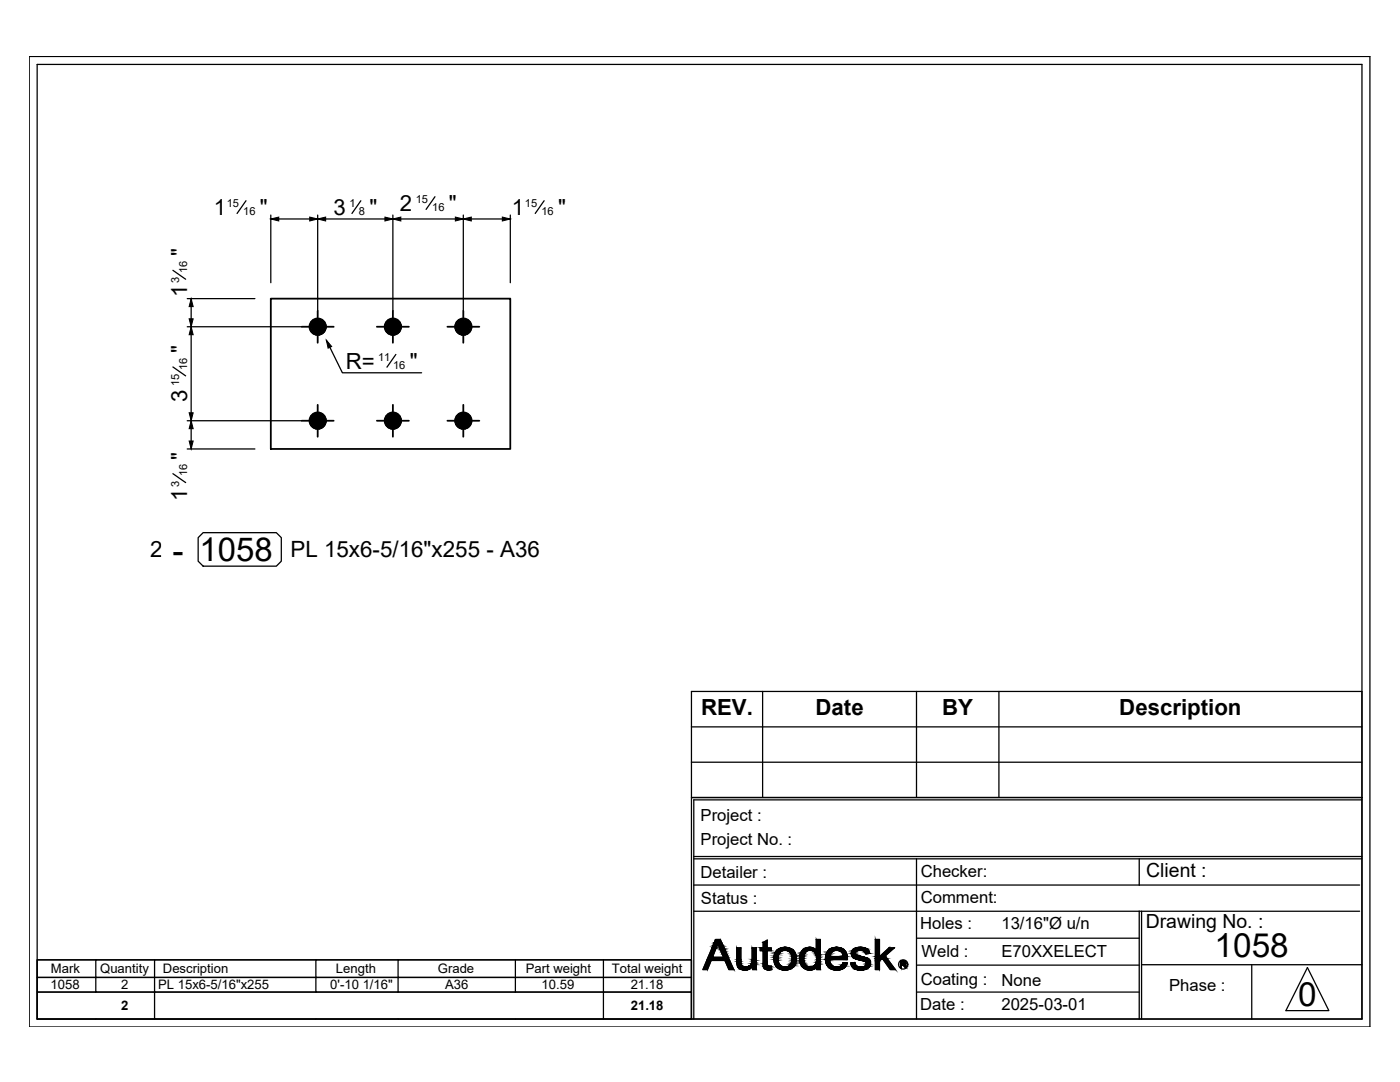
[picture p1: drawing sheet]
<svg xmlns="http://www.w3.org/2000/svg" width="279mm" height="216mm" viewBox="0 0 279 216" stroke-linecap="round" stroke-linejoin="round" font-family="sans-serif">
<g fill="none" stroke="#000" stroke-width=".36">
<path d="M54 59.6h47.8v30h-47.8zM60.2 65.2h6.4M63.4 62v6.4M75.2 65.2h6.4M78.4 62v6.4M89.3 65.2h6.4M92.5 62v6.4M60.2 84h6.4M63.4 80.8v6.4M75.2 84h6.4M78.4 80.8v6.4M89.3 84h6.4"/>
<path d="M92.5 80.8v6.4"/>
<circle cx="63.4" cy="65.2" r="1.64"/>
<circle cx="78.4" cy="65.2" r="1.64"/>
<circle cx="92.5" cy="65.2" r="1.64"/>
<circle cx="63.4" cy="83.9" r="1.64"/>
<circle cx="78.4" cy="83.9" r="1.64"/>
<circle cx="92.5" cy="83.9" r="1.64"/>
</g>
<g fill="#000" stroke="#000" stroke-width=".2">
<path d="M38.1 59.6l.5 1.6h-.9zM54 43.7l1.6-.4v.8zM63.4 43.7l1.6-.4v.8zM61.8 43.3l1.6 .4-1.6 .4zM78.4 43.7l1.6-.4v.8zM76.8 43.3l1.6 .4-1.6 .4zM92.5 43.7l1.6-.4v.8zM90.9 43.3l1.6 .4-1.6 .4zM100.3 43.3l1.5 .4-1.5 .4zM37.7 63.6h.9l-.5 1.6zM38.1 65.2l.5 1.6h-.9zM63.4 65.2h1.7l-.1 .4z"/>
<path d="M65.1 67.9l1.1 1.2-.7 .4zM78.4 65.2h1.6v.4zM92.5 65.2h1.6v.4zM37.7 88h.9l-.5 1.6zM37.7 82.4h.9l-.5 1.6zM38.1 84l.5 1.5h-.9zM63.4 84h1.7l-.1 .3zM78.4 84h1.6v.3zM92.5 84h1.6v.3zM143.7 187.5l.1 .1h-.2zM147.3 193h.2zM148.6 193.6h.1z"/>
<path d="M152.3 192.9h.2zM152.3 188.1l.8-.5v.5zM153.3 193.5h.3zM153.7 192.8h.2zM155.1 193h.7zM156.5 189h.2zM157.1 189.6h1.2zM160.2 193h.7zM160.6 189.3h1.9zM162.3 192.8h.1zM165.3 193h1.7zM165.6 190.9h3.5v.1z"/>
<path d="M166.9 193.6h.3zM166.9 189h.1zM168.3 192.1h.3zM167.9 189.6h.6zM171.2 191.5h2.3zM171.7 193.6h.3zM171.8 193h1.6zM172.7 190.2h.9zM172.5 189.6h.8zM179.9 192.3h.8zM180.4 192.3h.3zM180.1 192.5h.3z"/>
<path d="M180.3 191.9h.4z"/>
<path d="M61.8 65.6l.1 .3 1.5-.7zM61.9 65.9l1.5-.7-1.3 1zM62.1 66.2l.3 .3 1-1.3z"/>
<path d="M61.9 64.5l-.1 .3 1.6 .4zM61.8 64.8l1.6 .4h-1.6zM61.8 65.2v.4l1.6-.4z"/>
<path d="M63.4 65.2l-1 1.3 .3 .2zM63.4 65.2l-.4 1.6-.3-.1zM63.4 65.2l-.4 1.6 .4 .1z"/>
<path d="M62.4 63.9l1 1.3-.7-1.5zM62.4 63.9l1 1.3-1.3-1zM62.1 64.2l-.2 .3 1.5 .7z"/>
<path d="M63.4 65.2v1.7l.4-.1zM63.4 65.2l.7 1.5-.3 .1zM63.4 65.2l.7 1.5 .3-.2z"/>
<path d="M63.4 63.6v1.6l.4-1.6zM63 63.6h.4v1.6zM62.7 63.7l.7 1.5-.4-1.6z"/>
<path d="M63.4 65.2l1 1.3 .3-.3zM63.4 65.2l1.5 .7-.2 .3zM63.4 65.2l1.5 .7 .1-.3z"/>
<path d="M64.4 63.9l-1 1.3 1.3-1zM64.1 63.7l.3 .2-1 1.3zM63.8 63.6l-.4 1.6 .7-1.5z"/>
<path d="M63.4 65.2h1.7l-.1-.4zM63.4 65.2l1.5-.7 .1 .3zM63.4 65.2l1.5-.7-.2-.3z"/>
<path d="M76.8 65.6l.1 .3 1.5-.7zM76.9 65.9l1.5-.7-1.3 1zM77.1 66.2l.3 .3 1-1.3z"/>
<path d="M76.9 64.5l-.1 .3 1.6 .4zM76.8 64.8l1.6 .4h-1.6zM76.8 65.2v.4l1.6-.4z"/>
<path d="M78.4 65.2l-1 1.3 .3 .2zM78.4 65.2l-.4 1.6-.3-.1zM78.4 65.2l-.4 1.6 .4 .1z"/>
<path d="M77.4 63.9l1 1.3-.7-1.5zM77.4 63.9l1 1.3-1.3-1zM77.1 64.2l-.2 .3 1.5 .7z"/>
<path d="M78.4 65.2v1.7l.4-.1zM78.4 65.2l.7 1.5-.3 .1zM78.4 65.2l.7 1.5 .3-.2z"/>
<path d="M78.4 63.6v1.6l.4-1.6zM78 63.6h.4v1.6zM77.7 63.7l.7 1.5-.4-1.6z"/>
<path d="M78.4 65.2l1 1.3 .3-.3zM78.4 65.2l1.5 .7-.2 .3zM78.4 65.2l1.5 .7 .1-.3z"/>
<path d="M79.4 63.9l-1 1.3 1.3-1zM79.1 63.7l.3 .2-1 1.3zM78.8 63.6l-.4 1.6 .7-1.5z"/>
<path d="M78.4 65.2h1.6v-.4zM78.4 65.2l1.5-.7 .1 .3zM78.4 65.2l1.5-.7-.2-.3z"/>
<path d="M90.9 65.6l.1 .3 1.5-.7zM91 65.9l1.5-.7-1.3 1zM91.2 66.2l.2 .3 1.1-1.3z"/>
<path d="M91 64.5l-.1 .3 1.6 .4zM90.9 64.8l1.6 .4h-1.7zM90.8 65.2l.1 .4 1.6-.4z"/>
<path d="M92.5 65.2l-1.1 1.3 .4 .2zM92.5 65.2l-.4 1.6-.3-.1zM92.5 65.2l-.4 1.6 .4 .1z"/>
<path d="M91.4 63.9l1.1 1.3-.7-1.5zM91.4 63.9l1.1 1.3-1.3-1zM91.2 64.2l-.2 .3 1.5 .7z"/>
<path d="M92.5 65.2v1.7l.3-.1zM92.5 65.2l.7 1.5-.4 .1zM92.5 65.2l.7 1.5 .3-.2z"/>
<path d="M92.5 63.6v1.6l.3-1.6zM92.1 63.6h.4v1.6zM91.8 63.7l.7 1.5-.4-1.6z"/>
<path d="M92.5 65.2l1 1.3 .3-.3zM92.5 65.2l1.4 .7-.1 .3zM92.5 65.2l1.4 .7 .2-.3z"/>
<path d="M93.5 63.9l-1 1.3 1.3-1zM93.2 63.7l.3 .2-1 1.3zM92.8 63.6l-.3 1.6 .7-1.5z"/>
<path d="M92.5 65.2h1.6v-.4zM92.5 65.2l1.4-.7 .2 .3zM92.5 65.2l1.4-.7-.1-.3z"/>
<path d="M61.8 84.3l.1 .4 1.5-.7zM61.9 84.7l1.5-.7-1.3 1zM62.1 85l.3 .2 1-1.2z"/>
<path d="M61.9 83.3l-.1 .3 1.6 .4zM61.8 83.6l1.6 .4h-1.6zM61.8 84v.3l1.6-.3z"/>
<path d="M63.4 84l-1 1.2 .3 .2zM63.4 84l-.4 1.6-.3-.2zM63.4 84l-.4 1.6h.4z"/>
<path d="M62.4 82.7l1 1.3-.7-1.5zM62.4 82.7l1 1.3-1.3-1.1zM62.1 82.9l-.2 .4 1.5 .7z"/>
<path d="M63.4 84v1.6h.4zM63.4 84l.7 1.4-.3 .2zM63.4 84l.7 1.4 .3-.2z"/>
<path d="M63.4 82.3v1.7l.4-1.6zM63 82.4l.4-.1v1.7zM62.7 82.5l.7 1.5-.4-1.6z"/>
<path d="M63.4 84l1 1.2 .3-.2zM63.4 84l1.5 .7-.2 .3zM63.4 84l1.5 .7 .1-.4z"/>
<path d="M64.4 82.7l-1 1.3 1.3-1.1zM64.1 82.5l.3 .2-1 1.3zM63.8 82.4l-.4 1.6 .7-1.5z"/>
<path d="M63.4 84h1.7l-.1-.4zM63.4 84l1.5-.7 .1 .3zM63.4 84l1.5-.7-.2-.4z"/>
<path d="M76.8 84.3l.1 .4 1.5-.7zM76.9 84.7l1.5-.7-1.3 1zM77.1 85l.3 .2 1-1.2z"/>
<path d="M76.9 83.3l-.1 .3 1.6 .4zM76.8 83.6l1.6 .4h-1.6zM76.8 84v.3l1.6-.3z"/>
<path d="M78.4 84l-1 1.2 .3 .2zM78.4 84l-.4 1.6-.3-.2zM78.4 84l-.4 1.6h.4z"/>
<path d="M77.4 82.7l1 1.3-.7-1.5zM77.1 82.9l.3-.2 1 1.3zM77.1 82.9l-.2 .4 1.5 .7z"/>
<path d="M78.4 84v1.6h.4zM78.4 84l.7 1.4-.3 .2zM78.4 84l.7 1.4 .3-.2z"/>
<path d="M78.4 82.3v1.7l.4-1.6zM78 82.4l.4-.1v1.7zM77.7 82.5l.7 1.5-.4-1.6z"/>
<path d="M78.4 84l1 1.2 .3-.2zM78.4 84l1.5 .7-.2 .3zM78.4 84l1.5 .7 .1-.4z"/>
<path d="M79.4 82.7l-1 1.3 1.3-1.1zM79.1 82.5l.3 .2-1 1.3zM78.8 82.4l-.4 1.6 .7-1.5z"/>
<path d="M78.4 84h1.6v-.4zM78.4 84l1.5-.7 .1 .3zM78.4 84l1.5-.7-.2-.4z"/>
<path d="M90.9 84.3l.1 .4 1.5-.7zM91 84.7l1.5-.7-1.3 1zM91.2 85l.2 .2 1.1-1.2z"/>
<path d="M91 83.3l-.1 .3 1.6 .4zM90.9 83.6l1.6 .4h-1.7zM90.8 84l.1 .3 1.6-.3z"/>
<path d="M92.5 84l-1.1 1.2 .4 .2zM92.5 84l-.4 1.6-.3-.2zM92.5 84l-.4 1.6h.4z"/>
<path d="M91.4 82.7l1.1 1.3-.7-1.5zM91.4 82.7l1.1 1.3-1.3-1.1zM91.2 82.9l-.2 .4 1.5 .7z"/>
<path d="M92.5 84v1.6h.3zM92.5 84l.7 1.4-.4 .2zM92.5 84l.7 1.4 .3-.2z"/>
<path d="M92.5 82.3v1.7l.3-1.6zM92.1 82.4l.4-.1v1.7zM91.8 82.5l.7 1.5-.4-1.6z"/>
<path d="M92.5 84l1 1.2 .3-.2zM92.5 84l1.4 .7-.1 .3zM92.5 84l1.4 .7 .2-.4z"/>
<path d="M93.5 82.7l-1 1.3 1.3-1.1zM93.2 82.5l.3 .2-1 1.3zM92.8 82.4l-.3 1.6 .7-1.5z"/>
<path d="M92.5 84h1.6v-.4zM92.5 84l1.4-.7 .2 .3zM92.5 84l1.4-.7-.1-.4z"/>
<path d="M141 191.7l.2 1.8 .7-1.8zM141 191.7l.2 1.8h-.9z"/>
<path d="M141.3 191l3.4 .7-2.5-.7zM141.3 191l3.4 .7h-3.7z"/>
<path d="M142.1 189.2l.1 1.8 .7-1.8zM142.1 189.2l.1 1.8h-.9z"/>
<path d="M142.2 189l.7 .2 .1-.2zM142.2 189l.7 .2h-.8z"/>
<path d="M142.3 188.7l.7 .3 .1-.3zM142.3 188.7l.7 .3h-.8z"/>
<path d="M142.4 188.4l.7 .3 .1-.3zM142.4 188.4l.7 .3h-.8z"/>
<path d="M142.5 188.1l.7 .3v-.3zM142.5 188.1l.7 .3h-.8z"/>
<path d="M142.8 187.6l.5 .5 .3-.5zM142.8 187.6l.5 .5h-.8z"/>
<path d="M142.8 187.5l.8 .1 .1-.1zM142.8 187.5l.8 .1h-.8z"/>
<path d="M143.6 187.6l.4 .5-.2-.5zM143.6 187.6l.4 .5h-.7z"/>
<path d="M143.3 188.1l.8 .1-.1-.1zM143.3 188.1l.8 .1h-.8z"/>
<path d="M143.3 188.2l.9 .4-.1-.4zM143.3 188.2l.9 .4h-.8z"/>
<path d="M143.4 188.6l.9 .2-.1-.2zM143.4 188.6l.9 .2h-.8z"/>
<path d="M143.5 188.8l.9 .1zM143.5 188.8l.9 .1z"/>
<path d="M143.5 188.9l.9 .1v-.1zM143.5 188.9l.9 .1h-.8z"/>
<path d="M143.6 189l.9 .2-.1-.2zM143.6 189l.9 .2h-.8z"/>
<path d="M143.7 189.2l.9 .3-.1-.3zM143.7 189.2l.9 .3h-.8z"/>
<path d="M143.8 189.5l1 .3-.2-.3zM143.8 189.5l1 .3h-.9z"/>
<path d="M143.9 189.8l1 .3-.1-.3zM143.9 189.8l1 .3h-.9z"/>
<path d="M144 190.1l1.1 .4-.2-.4zM144 190.1l1.1 .4h-.9z"/>
<path d="M144.2 190.5l1.1 .5-.2-.5zM144.2 190.5l1.1 .5h-.9z"/>
<path d="M142.2 191l3.4 .7-.3-.7zM142.2 191l3.4 .7h-.9z"/>
<path d="M144.7 191.7l1.7 1.8-.8-1.8zM144.7 191.7l1.7 1.8h-.9z"/>
<path d="M147 191.9h.9zM147 191.9h.9z"/>
<path d="M147 189.1l.9 2.4v-2.4zM147 189.1l.9 2.4h-.9z"/>
<path d="M147 191.5l.9 .3v-.3zM147 191.5l.9 .3h-.9z"/>
<path d="M147 191.8l.9 .1zM147 191.8l.9 .1z"/>
<path d="M147 191.9l.9 .3v-.3zM147 191.9l.9 .3h-.8z"/>
<path d="M147.1 192.2h.8zM147.1 192.2h.8z"/>
<path d="M147.1 192.2l.8 .2v-.2zM147.1 192.2l.8 .2h-.8z"/>
<path d="M147.1 192.4l.9 .1-.1-.1zM147.1 192.4l.9 .1h-.9z"/>
<path d="M147.1 192.5l.9 .1v-.1zM147.1 192.5l.9 .1h-.9z"/>
<path d="M147.1 192.6l1.1 .2-.2-.2zM147.1 192.6l1.1 .2h-1z"/>
<path d="M147.2 192.8h1zM147.2 192.8h1z"/>
<path d="M147.2 192.8l1.3 .1-.3-.1zM147.2 192.8l1.3 .1h-1.3z"/>
<path d="M147.2 192.9h1.6zM147.2 192.9h1.6z"/>
<path d="M147.3 192.9h1.5zM147.3 192.9h1.5z"/>
<path d="M147.3 192.9h1.5zM147.3 192.9l.2 .1z"/>
<path d="M148.5 193.6h.4zM148.5 193.6h.2z"/>
<path d="M148.3 193.5h.7zM148.3 193.5l.6 .1z"/>
<path d="M148.2 193.5h1zM148.2 193.5h.8z"/>
<path d="M148 193.5h1.3zM148 193.5h1.2z"/>
<path d="M149.4 192.8h.3zM149.4 192.8h.3z"/>
<path d="M147.9 193.4h1.6zM147.9 193.4l1.4 .1z"/>
<path d="M147.8 193.4h1.7zM147.8 193.4h1.7z"/>
<path d="M147.6 193.3l1.9 .1 .2-.1zM147.6 193.3l1.9 .1z"/>
<path d="M149.4 192.8h.4zM149.4 192.8h.4z"/>
<path d="M149.4 192.8h.7zM149.3 192.8h.8z"/>
<path d="M147.5 193.2h2.3zM147.5 193.2l2.2 .1z"/>
<path d="M147.4 193.1l2.4 .1 .2-.1zM147.4 193.1l2.4 .1h-2.3z"/>
<path d="M147.5 193h2.6zM147.3 193h2.8z"/>
<path d="M147.3 193l2.7 .1 .1-.1zM147.3 193l2.7 .1h-2.6z"/>
<path d="M148.9 192.9h1.2zM148.8 192.9h1.3z"/>
<path d="M148.8 192.9h1.3zM147.5 193h2.6z"/>
<path d="M149.1 192.9h1zM148.9 192.9h1.2z"/>
<path d="M149.3 192.8h.9zM149.1 192.9h1z"/>
<path d="M149.3 192.8h.9zM149.3 192.8h.9z"/>
<path d="M150.1 189.1l.8 2.3v-2.3zM150.1 189.1l.8 2.3h-.8z"/>
<path d="M150.1 191.4l.8 .2v-.2zM150.1 191.4l.8 .2h-.8z"/>
<path d="M150.1 191.6l.8 .4v-.4zM150.1 191.6l.8 .4h-.8z"/>
<path d="M150.1 192l.8 .3v-.3zM150.1 192l.8 .3h-.9z"/>
<path d="M150 192.3l.9 .2v-.2zM150 192.3l.9 .2h-1z"/>
<path d="M149.9 192.5l1 .1v-.1zM149.9 192.5l1 .1h-1.2z"/>
<path d="M149.7 192.6l1.2 .2v-.2zM149.4 192.8l.3-.2 1.2 .2z"/>
<path d="M149.4 192.8h1.5zM149.4 192.8h1.5z"/>
<path d="M149.7 192.8h1.2zM149.7 192.8h1.2z"/>
<path d="M149.8 192.8h1.1zM149.8 192.8h1.1z"/>
<path d="M150.1 192.8h.8zM150.1 192.8h.8z"/>
<path d="M150.2 192.8l.7 .7v-.7zM150.2 192.8l.7 .7h-.7z"/>
<path d="M152.3 188.1l.8 1v-1zM152.3 188.1l.8 1h-.8z"/>
<path d="M152.3 189.7l.8 2.5v-2.5zM152.3 189.7l.8 2.5h-.8z"/>
<path d="M152.3 192.2h.8zM152.3 192.2h.8z"/>
<path d="M152.3 192.2l.8 .1v-.1zM152.3 192.2l.8 .1h-.8z"/>
<path d="M152.3 192.3l.8 .3v-.3zM152.3 192.3l.8 .3h-.8z"/>
<path d="M152.3 192.6l.9 .1zM152.3 192.6l.9 .1z"/>
<path d="M152.3 192.7h.9zM152.3 192.7h.9z"/>
<path d="M152.3 192.7l1.1 .1zM152.3 192.7l1.1 .1h-1.1z"/>
<path d="M152.3 192.8h1.2zM152.3 192.8h1.2z"/>
<path d="M152.3 192.8h1.3zM152.3 192.8h1.3z"/>
<path d="M152.3 192.8h1.3zM152.3 192.8l.2 .1z"/>
<path d="M153.2 193.5h.5zM153.2 193.5h.4z"/>
<path d="M153 193.5h.8zM153 193.5h.7z"/>
<path d="M151.7 189.1l2.2 .6v-.6zM151.7 189.1l2.2 .6h-2.2z"/>
<path d="M153.7 192.8h.2zM153.6 192.8h.3z"/>
<path d="M153.6 192.8l.3 .1zM152.5 192.9h1.4z"/>
<path d="M152.5 192.9h1.5zM152.4 192.9h1.6z"/>
<path d="M152.4 192.9l1.6 .2v-.2zM152.4 192.9l1.6 .2h-1.6z"/>
<path d="M152.4 193.1l1.6 .2v-.2zM152.4 193.1l1.6 .2h-1.3z"/>
<path d="M152.7 193.3l1.3 .1zM152.7 193.3l1.3 .1z"/>
<path d="M152.8 193.4l1.2 .1zM152.8 193.4l1.2 .1z"/>
<path d="M152.9 193.5h1.1zM152.9 193.5h.9z"/>
<path d="M154.4 191.1l.9 .2v-.2zM154.4 191.1l.9 .2h-.9z"/>
<path d="M154.4 191.3l.9 .2v-.2zM154.4 191.3l.9 .2h-.9z"/>
<path d="M154.5 191l.8 .1v-.1zM154.5 191l.8 .1h-.9z"/>
<path d="M154.4 191.5l.9 .2v-.2zM154.4 191.5l.9 .2h-.8z"/>
<path d="M154.5 191.7l.8 .1v-.1zM154.5 191.7l.8 .1h-.8z"/>
<path d="M154.5 190.8l.8 .2v-.2zM154.5 190.8l.8 .2h-.8z"/>
<path d="M154.5 191.8l.8 .1v-.1zM154.5 191.8l.8 .1h-.8z"/>
<path d="M154.5 190.6l.8 .2v-.2zM154.5 190.6l.8 .2h-.8z"/>
<path d="M154.5 191.9l.9 .2-.1-.2zM154.5 191.9l.9 .2h-.9z"/>
<path d="M154.5 190.5l.8 .1 .1-.1zM154.5 190.5l.8 .1h-.8z"/>
<path d="M154.5 192.1l.9 .1v-.1zM154.5 192.1l.9 .1h-.8z"/>
<path d="M154.6 192.2l1 .2-.2-.2zM154.6 192.2l1 .2h-1z"/>
<path d="M154.6 190.3l.8 .2 .1-.2zM154.6 190.3l.8 .2h-.9z"/>
<path d="M154.6 190.3h.9zM154.6 190.3h.9z"/>
<path d="M154.6 192.4h1zM154.6 192.4h1z"/>
<path d="M154.7 192.4l1 .1zM154.7 192.4l1 .1z"/>
<path d="M154.7 190.1l.8 .2 .1-.2zM154.7 190.1l.8 .2h-.9z"/>
<path d="M154.7 190h1zM154.7 190l.9 .1z"/>
<path d="M154.7 192.5l1.1 .1zM154.7 192.5l1.1 .1z"/>
<path d="M154.8 192.6l1.1 .2-.1-.2zM154.8 192.6l1.1 .2h-1.1z"/>
<path d="M154.8 189.9l.9 .1 .1-.1zM154.8 189.9l.9 .1h-1z"/>
<path d="M154.8 189.9h1.1zM154.8 189.9h1z"/>
<path d="M154.8 192.8h1.3zM154.8 192.8h1.3z"/>
<path d="M154.9 189.8h1.2zM154.8 189.9h1.1z"/>
<path d="M154.9 192.8l1.3 .1zM154.9 192.8l1.3 .1z"/>
<path d="M154.9 192.9l1.6 .1zM154.9 192.9l1.6 .1z"/>
<path d="M155 189.7h1.3zM155 189.7h1.4z"/>
<path d="M155 189.7l1.1 .1 .2-.1zM155 189.7l1.1 .1h-1.2z"/>
<path d="M155.1 193h1.5zM155.1 193h.7z"/>
<path d="M155 193h1.6zM155 193h1.6z"/>
<path d="M155 189.6h1.6zM155 189.6h1.7z"/>
<path d="M155 189.6h1.6zM155 189.6l1.4 .1z"/>
<path d="M155 193h1.7zM155 193h1.7z"/>
<path d="M155 193h1.7zM155 193h1.6z"/>
<path d="M156.5 189h.5zM156.4 189h.6z"/>
<path d="M156.3 193.6h.7zM156.3 193.6h.5z"/>
<path d="M156.4 189l.7 .1zM156.2 189.1h.9z"/>
<path d="M155.1 189.6h2zM155.1 189.6h1.6z"/>
<path d="M156.3 193.5h.8zM156.3 193.5l.7 .1z"/>
<path d="M156.2 189.1h1.1zM156 189.1h1.3z"/>
<path d="M156 193.5h1.3zM156 193.5h1.1z"/>
<path d="M156 189.1h1.5zM155.9 189.1h1.6z"/>
<path d="M156 193.5h1.4zM156 193.5h1.3z"/>
<path d="M155.9 189.1l1.7 .1zM155.7 189.2h1.9z"/>
<path d="M155.7 193.4h1.9zM155.7 193.4l1.7 .1z"/>
<path d="M155.7 189.2l2 .1zM155.6 189.3h2.1z"/>
<path d="M155.7 193.4h2zM155.7 193.4h1.9z"/>
<path d="M155.6 189.3h2.3zM155.5 189.3h2.4z"/>
<path d="M155.5 193.3l2.2 .1 .2-.1zM155.5 193.3l2.2 .1z"/>
<path d="M155.5 189.3l2.5 .1zM155.3 189.4h2.7z"/>
<path d="M155.4 193.2h2.6zM155.4 193.2l2.5 .1z"/>
<path d="M155.3 189.4l2.9 .1zM155.2 189.5h3z"/>
<path d="M155.2 193.1l2.8 .1 .1-.1zM155.2 193.1l2.8 .1h-2.6z"/>
<path d="M155.2 189.5l3.1 .1-.1-.1zM155.1 189.6l.1-.1 3.1 .1z"/>
<path d="M155.1 193h3.1zM155.1 193l3 .1z"/>
<path d="M155.1 193h3.1zM155.1 193h3.1z"/>
<path d="M155.8 193h2.5zM155.1 193h3.1z"/>
<path d="M155.1 189.6h3.2zM155.1 189.6h3.2z"/>
<path d="M155.1 189.6h3.2zM155.1 189.6h2z"/>
<path d="M157.1 189.6h1.2zM156.7 189.6h1.6z"/>
<path d="M156.7 189.6h1.6zM156.7 189.6h1.6z"/>
<path d="M156.7 189.6h1.6zM156.7 189.6h1.6z"/>
<path d="M156.9 189.6l1.5 .1zM156.9 189.6l1.5 .1z"/>
<path d="M156.7 193h1.6zM156.7 193h1.6z"/>
<path d="M156.7 193h1.6zM156.6 193h1.7z"/>
<path d="M156.6 193h1.7zM155.8 193h2.5z"/>
<path d="M157 192.9h1.4zM156.7 193h1.6z"/>
<path d="M157.2 189.7l1.3 .1zM157.2 189.7l1.3 .1z"/>
<path d="M157.1 192.9h1.3zM157 192.9h1.4z"/>
<path d="M157.3 192.8h1.1zM157.1 192.9h1.3z"/>
<path d="M157.3 189.8l1.2 .1zM157.3 189.8l1.2 .1z"/>
<path d="M157.4 189.9l1.2 .1-.1-.1zM157.4 189.9l1.2 .1h-.9z"/>
<path d="M157.5 192.7l.9 .1 .1-.1zM157.3 192.8l.2-.1 .9 .1z"/>
<path d="M157.6 192.7h1zM157.5 192.7h1z"/>
<path d="M157.7 190h.9zM157.7 190h.9z"/>
<path d="M157.7 190l1 .1zM157.7 190l1 .1z"/>
<path d="M157.8 190.1l1 .2-.1-.2zM157.8 190.1l1 .2h-1z"/>
<path d="M157.7 192.5h1zM157.7 192.5h1z"/>
<path d="M157.7 192.5l.9 .2 .1-.2zM157.7 192.5l.9 .2h-1z"/>
<path d="M157.8 190.3l1 .1zM157.8 190.3l1 .1z"/>
<path d="M157.9 192.3l.8 .2 .1-.2zM157.9 192.3l.8 .2h-1z"/>
<path d="M157.9 190.4l.9 .2v-.2zM157.9 190.4l.9 .2h-.8z"/>
<path d="M157.9 192.2h.9zM157.9 192.2l.9 .1z"/>
<path d="M158 190.6h.8zM158 190.6h.8z"/>
<path d="M158 190.6l.9 .3-.1-.3zM158 190.6l.9 .3h-.8z"/>
<path d="M158 192l.8 .2v-.2zM158 192l.8 .2h-.9z"/>
<path d="M158 191.9h.9zM158 191.9l.8 .1z"/>
<path d="M158.1 191.7l.8 .2v-.2zM158.1 191.7l.8 .2h-.9z"/>
<path d="M158.1 190.9h.8zM158.1 190.9h.8z"/>
<path d="M158.1 190.9l.8 .3v-.3zM158.1 190.9l.8 .3h-.8z"/>
<path d="M158.1 191.3l.8 .1v-.1zM158.1 191.3l.8 .1h-.8z"/>
<path d="M158.1 191.4l.8 .2v-.2zM158.1 191.4l.8 .2h-.8z"/>
<path d="M158.1 191.6l.8 .1v-.1zM158.1 191.6l.8 .1h-.8z"/>
<path d="M158.1 191.2h.8zM158.1 191.2h.8z"/>
<path d="M158.1 191.2h.8zM158.1 191.2l.8 .1z"/>
<path d="M159.6 191.6h.8zM159.6 191.6h.8z"/>
<path d="M159.6 191.9h.9zM159.6 191.9h.9z"/>
<path d="M159.6 191.2l.8 .1zM159.6 191.2l.8 .1z"/>
<path d="M159.6 191.3l.8 .3v-.3zM159.6 191.3l.8 .3h-.8z"/>
<path d="M159.6 190.9l.8 .1v-.1zM159.6 190.9l.8 .1h-.8z"/>
<path d="M159.6 191l.8 .2v-.2zM159.6 191l.8 .2h-.8z"/>
<path d="M159.6 191.6l.9 .3-.1-.3zM159.6 191.6l.9 .3h-.9z"/>
<path d="M159.6 190.7l.8 .2 .1-.2zM159.6 190.7l.8 .2h-.8z"/>
<path d="M159.6 191.9l1 .3-.1-.3zM159.6 191.9l1 .3h-.9z"/>
<path d="M159.6 190.6h.9zM159.6 190.6l.9 .1z"/>
<path d="M159.7 192.2h.9zM159.7 192.2h.9z"/>
<path d="M159.7 190.4l.8 .2 .1-.2zM159.7 190.4l.8 .2h-.9z"/>
<path d="M159.7 192.2l1 .3-.1-.3zM159.7 192.2l1 .3h-.9z"/>
<path d="M159.7 190.3h.9zM159.7 190.3l.9 .1z"/>
<path d="M159.8 190.1h.9zM159.8 190.1h.9z"/>
<path d="M159.8 190.1l.8 .2 .1-.2zM159.8 190.1l.8 .2h-.9z"/>
<path d="M159.8 192.5h.9zM159.8 192.5h.9z"/>
<path d="M159.8 192.5l1.1 .2-.2-.2zM159.8 192.5l1.1 .2h-.9z"/>
<path d="M159.9 190l.8 .1 .1-.1zM159.9 190l.8 .1h-.9z"/>
<path d="M160 192.7h1zM160 192.7h1z"/>
<path d="M159.9 189.9l.9 .1 .2-.1zM159.9 189.9l.9 .1h-.9z"/>
<path d="M160 192.7l1.1 .1zM160 192.7l1.1 .1z"/>
<path d="M160 189.8h1.1zM160 189.8l1 .1h-1.1z"/>
<path d="M160 192.8l1.4 .1-.3-.1zM160 192.8l1.4 .1h-1.3z"/>
<path d="M160.1 189.7l1 .1 .2-.1zM160.1 189.7l1 .1h-1.1z"/>
<path d="M160.1 192.9h1.4zM160.1 192.9h1.4z"/>
<path d="M160.2 192.9l1.5 .1zM160.2 192.9l1.5 .1z"/>
<path d="M160.1 189.6h1.5zM160.1 189.6l1.2 .1z"/>
<path d="M161.5 189h.4zM161.3 189h.6z"/>
<path d="M160.1 189.6h1.5zM160.1 189.6h1.6z"/>
<path d="M160.1 189.6h1.5zM160.1 189.6h1.5z"/>
<path d="M161.3 193.6h.3zM161.3 193.6h.6z"/>
<path d="M160.2 193h1.5zM160.2 193h.7z"/>
<path d="M161.3 189l.7 .1zM161.2 189.1h.8z"/>
<path d="M161.2 189.1h1zM160.9 189.1h1.3z"/>
<path d="M161.3 193.5h.7zM161.3 193.5l.6 .1z"/>
<path d="M161 193.5h1.2zM161 193.5h1z"/>
<path d="M160.9 189.1h1.3zM160.9 189.1h1.3z"/>
<path d="M160.9 189.1l1.6 .2-.3-.2zM160.6 189.3l.3-.2 1.6 .2zM160.6 189.3h1.9z"/>
<path d="M161 193.5h1.2zM161 193.5h1.2z"/>
<path d="M162.3 192.8h.1zM162.2 192.8h.2z"/>
<path d="M162.2 192.8h.3zM162.2 192.8h.3z"/>
<path d="M162.2 192.8h.3zM162.2 192.8h.3z"/>
<path d="M160.7 193.4l1.5 .1 .3-.1zM160.7 193.4l1.5 .1z"/>
<path d="M162.2 192.8l.3 .1zM162.2 192.8l.3 .1z"/>
<path d="M160.6 189.3l2.1 .1-.2-.1zM160.3 189.4l.3-.1 2.1 .1z"/>
<path d="M160.7 193.3h1.8zM160.7 193.3l1.8 .1z"/>
<path d="M162.2 192.9h.5zM162.2 192.9h.5z"/>
<path d="M162.2 192.9h.6zM162.1 192.9h.7z"/>
<path d="M160.5 193.2l2 .1 .2-.1zM160.5 193.2l2 .1h-1.8z"/>
<path d="M160.3 189.4h2.4zM160.3 189.4h2.4z"/>
<path d="M160.3 189.4l2.6 .2-.2-.2zM160.1 189.6l.2-.2 2.6 .2z"/>
<path d="M162.1 192.9h.7zM162.1 192.9h.7z"/>
<path d="M160.4 193.2h2.4zM160.4 193.2h2.3z"/>
<path d="M162.1 192.9h.7zM162.1 192.9h.7z"/>
<path d="M162.1 192.9h.8zM162.1 192.9h.8z"/>
<path d="M160.1 189.6h2.8zM160.1 189.6h1.6z"/>
<path d="M162.1 192.9h.9zM162.1 192.9h.9z"/>
<path d="M160.9 193h2zM160.2 193h2.7z"/>
<path d="M160.2 193l2.6 .2 .1-.2zM160.2 193l2.6 .2h-2.4z"/>
<path d="M161.7 193h1.2zM160.9 193h2z"/>
<path d="M162 192.9h.9zM161.7 193h1.2z"/>
<path d="M162.1 192.9h.8zM162 192.9h.9z"/>
<path d="M162.9 187.5l.8 2.1v-2.1zM162.9 187.5l.8 2.1h-.8z"/>
<path d="M162.9 189.6h.8zM161.7 189.6h2z"/>
<path d="M161.7 189.6h2zM161.7 189.6h2z"/>
<path d="M161.9 189.6l1.8 .1zM161.9 189.6l1.8 .1z"/>
<path d="M162.2 189.7l1.5 .2v-.2zM162.2 189.7l1.5 .2h-1.3z"/>
<path d="M162.4 189.9l1.3 .2v-.2zM162.4 189.9l1.3 .2h-1z"/>
<path d="M162.7 190.1l1 .1v-.1zM162.7 190.1l1 .1z"/>
<path d="M162.7 190.2l1 .2v-.2zM162.7 190.2l1 .2h-.9z"/>
<path d="M162.8 190.4l.9 .3v-.3zM162.8 190.4l.9 .3h-.8z"/>
<path d="M162.9 190.7l.8 .3v-.3zM162.9 190.7l.8 .3h-.7z"/>
<path d="M163 191l.7 .4v-.4zM163 191l.7 .4h-.7z"/>
<path d="M163 191.4l.7 .1v-.1zM163 191.4l.7 .1h-.7z"/>
<path d="M163 191.5l.7 .3v-.3zM163 191.5l.7 .3h-.8z"/>
<path d="M162.9 191.8l.8 .3v-.3zM162.9 191.8l.8 .3h-.8z"/>
<path d="M162.9 192.1l.8 .3v-.3zM162.9 192.1l.8 .3h-.9z"/>
<path d="M162.8 192.4l.9 .2v-.2zM162.8 192.4l.9 .2h-1.1z"/>
<path d="M162.6 192.6h1.1zM162.6 192.6h1.1z"/>
<path d="M162.5 192.6l1.2 .2v-.2zM162.3 192.8l.2-.2 1.2 .2z"/>
<path d="M162.3 192.8h1.4zM162.3 192.8h1.4z"/>
<path d="M162.4 192.8h1.3zM162.4 192.8h1.3z"/>
<path d="M162.4 192.8h1.3zM162.4 192.8h1.3z"/>
<path d="M162.5 192.8h1.2zM162.5 192.8h1.2z"/>
<path d="M162.5 192.8l1.2 .1zM162.5 192.8l1.2 .1z"/>
<path d="M162.5 192.9h1.2zM162.5 192.9h1.2z"/>
<path d="M162.7 192.9h1zM162.7 192.9h1z"/>
<path d="M162.8 192.9h.9zM162.8 192.9h.9z"/>
<path d="M162.8 192.9h.9zM162.8 192.9h.9z"/>
<path d="M162.8 192.9h.9zM162.8 192.9h.9z"/>
<path d="M162.9 192.9h.8zM162.9 192.9h.8z"/>
<path d="M163 192.9l.7 .6v-.6zM163 192.9l.7 .6h-.7z"/>
<path d="M165.3 189.7h1.3zM165.3 189.7h1.3z"/>
<path d="M164.7 191.5l.9 .2v-.2zM164.7 191.5l.9 .2h-.9z"/>
<path d="M164.7 191.7l.9 .1v-.1zM164.7 191.7l.9 .1h-.8z"/>
<path d="M165.6 190.9l3.5 .1zM168.2 191h.9z"/>
<path d="M164.8 190.9l3.4 .1zM164.8 190.9l3.4 .1h-3.5z"/>
<path d="M164.8 191.8l.9 .2-.1-.2zM164.8 191.8l.9 .2h-.9z"/>
<path d="M164.8 190.7l.8 .2v-.2zM164.8 190.7l.8 .2h-.8z"/>
<path d="M164.8 190.7h.8zM164.8 190.7h.8z"/>
<path d="M164.8 192l.9 .1v-.1zM164.8 192l.9 .1h-.9z"/>
<path d="M164.8 192.1l1 .2-.1-.2zM164.8 192.1l1 .2h-.9z"/>
<path d="M164.9 190.5l.7 .2 .1-.2zM164.9 190.5l.7 .2h-.8z"/>
<path d="M164.9 190.4h.8zM164.9 190.4l.8 .1z"/>
<path d="M164.9 192.3h.9zM164.9 192.3h.9z"/>
<path d="M165 190.2l.7 .2 .1-.2zM165 190.2l.7 .2h-.8z"/>
<path d="M164.9 192.3l1.1 .2-.2-.2zM164.9 192.3l1.1 .2h-1z"/>
<path d="M165 190.1h.9zM165 190.1l.8 .1z"/>
<path d="M165 192.5l1 .1zM165 192.5l1 .1z"/>
<path d="M165 192.6h1zM165 192.6h1z"/>
<path d="M165.1 190l.8 .1 .1-.1zM165.1 190l.8 .1h-.9z"/>
<path d="M165 192.6l1.2 .2-.2-.2zM165 192.6l1.2 .2h-1.1z"/>
<path d="M165.1 189.9h1zM165.1 189.9l.9 .1z"/>
<path d="M165.1 189.9h1zM165.1 189.9h1z"/>
<path d="M165.1 192.8h1.2zM165.1 192.8h1.2z"/>
<path d="M165.2 192.8l1.3 .1-.2-.1zM165.2 192.8l1.3 .1h-1.2z"/>
<path d="M165.2 189.8l.9 .1 .2-.1zM165.2 189.8l.9 .1h-1z"/>
<path d="M165.3 192.9l1.5 .1zM165.3 192.9l1.5 .1z"/>
<path d="M165.3 189.7h1.3zM165.3 189.7l1 .1h-1.1z"/>
<path d="M165.3 189.7h1.3zM165.3 189.7h1.3z"/>
<path d="M165.3 189.6h1.6zM165.3 189.6l1.3 .1z"/>
<path d="M165.3 193h1.6zM165.3 193h1.6z"/>
<path d="M165.3 193h1.7zM165.3 193h1.7z"/>
<path d="M165.4 189.6h1.6zM165.3 189.6h1.6z"/>
<path d="M166.9 189h.3zM166.7 189h.5z"/>
<path d="M165.4 189.6h1.7zM165.4 189.6h1.6z"/>
<path d="M166.7 189h.6zM166.6 189h.7z"/>
<path d="M166.6 189l.9 .1zM166.4 189.1h1.1z"/>
<path d="M166.7 193.6h.6zM166.7 193.6h.5z"/>
<path d="M166.5 193.5h1zM166.5 193.5l.8 .1z"/>
<path d="M166.4 189.1h1.2zM166.3 189.1h1.3z"/>
<path d="M166.3 189.1l1.5 .1zM166 189.2h1.8z"/>
<path d="M165.4 189.6h2.3zM165.4 189.6h1.7z"/>
<path d="M166.3 193.5h1.4zM166.3 193.5h1.2z"/>
<path d="M166 189.2h1.9zM166 189.2h1.9z"/>
<path d="M166.2 193.5h1.6zM166.2 193.5h1.5z"/>
<path d="M166 189.2h2zM165.9 189.2h2.1z"/>
<path d="M165.4 189.6h2.5zM165.4 189.6h2.3z"/>
<path d="M166 193.4h1.9zM166 193.4l1.8 .1z"/>
<path d="M165.9 189.2l2.2 .1zM165.8 189.3h2.3z"/>
<path d="M165.8 189.3l2.4 .1zM165.7 189.4h2.5z"/>
<path d="M165.9 193.3h2.2zM165.9 193.3l2 .1z"/>
<path d="M165.8 193.3h2.4zM165.8 193.3h2.3z"/>
<path d="M165.7 189.4l2.6 .1zM165.5 189.5h2.8z"/>
<path d="M164.7 191h4.4zM164.7 191h4.4zM164.7 191h4.4zM164.7 191h4.4z"/>
<path d="M165.5 189.5l3 .1-.2-.1zM165.5 189.5l3 .1h-3.1z"/>
<path d="M165.6 193.2h2.8zM165.6 193.2l2.6 .1z"/>
<path d="M165.6 193.2h2.8zM165.6 193.2h2.8z"/>
<path d="M165.4 189.6h3.1zM165.4 189.6h2.5z"/>
<path d="M165.5 193.1h3zM165.5 193.1l2.9 .1z"/>
<path d="M167.9 189.6h.6zM167.7 189.6h.8z"/>
<path d="M167.7 189.6h.8zM167.1 189.6h1.4z"/>
<path d="M167.1 189.6h1.4zM167 189.6h1.5z"/>
<path d="M167 189.6h1.5zM167 189.6h1.5z"/>
<path d="M167 189.6l1.6 .1zM167 189.6l1.6 .1z"/>
<path d="M167.3 189.7l1.3 .1zM167.3 189.7l1.3 .1z"/>
<path d="M168.3 192.1l.8 .1zM168.3 192.1l.8 .1z"/>
<path d="M167.6 189.8h1.1zM167.6 189.8h1.1z"/>
<path d="M167.1 193h1.5zM167 193h1.6z"/>
<path d="M167 193h1.6zM165.3 193h3.3z"/>
<path d="M165.3 193l3.2 .1 .1-.1zM165.3 193l3.2 .1h-3z"/>
<path d="M167.1 193h1.6zM167.1 193h1.5z"/>
<path d="M167.6 189.8l1.2 .1zM167.6 189.8l1.2 .1z"/>
<path d="M167.4 192.9h1.3zM167.1 193h1.6z"/>
<path d="M167.6 192.8h1.1zM167.4 192.9h1.3z"/>
<path d="M167.9 189.9h.9zM167.9 189.9h.9z"/>
<path d="M167.9 189.9l1 .1zM167.9 189.9l1 .1z"/>
<path d="M167.8 192.7l.9 .1 .1-.1zM167.6 192.8l.2-.1 .9 .1z"/>
<path d="M168 190l.9 .1v-.1zM168 190l.9 .1z"/>
<path d="M167.8 192.7h1.1zM167.8 192.7h1z"/>
<path d="M168.1 190.1l.8 .2v-.2zM168.1 190.1l.8 .2z"/>
<path d="M168.1 190.3l.9 .1-.1-.1zM168.1 190.3l.9 .1h-.8z"/>
<path d="M168 192.5l.9 .2v-.2zM168 192.5l.9 .2h-1.1z"/>
<path d="M168 192.5h1zM168 192.5h.9z"/>
<path d="M168.2 190.4l.8 .1v-.1zM168.2 190.4l.8 .1h-.8z"/>
<path d="M168.2 190.5l.9 .2-.1-.2zM168.2 190.5l.9 .2h-.8z"/>
<path d="M168.2 192.3l.8 .2v-.2zM168.2 192.3l.8 .2h-1z"/>
<path d="M168.3 190.7l.8 .2v-.2zM168.3 190.7l.8 .2h-.8z"/>
<path d="M164.7 191l4.4 .3v-.3zM164.7 191l4.4 .3h-4.4z"/>
<path d="M168.2 192.2l.8 .1 .1-.1zM168.2 192.2l.8 .1h-.8z"/>
<path d="M164.7 191.3l4.4 .1zM164.7 191.3l4.4 .1z"/>
<path d="M164.7 191.4l4.4 .1v-.1zM164.7 191.4l4.4 .1h-4.4z"/>
<path d="M170.5 192.1l.1 .1zM169.8 192.2l.7-.1 .1 .1z"/>
<path d="M169.8 192.2h.8zM169.8 192.2h.8z"/>
<path d="M169.8 192.2l.9 .2-.1-.2zM169.8 192.2l.9 .2h-.9z"/>
<path d="M169.8 192.4l1 .1-.1-.1zM169.8 192.4l1 .1h-.9z"/>
<path d="M169.9 190.2l.8 .1zM169.9 190.2l.8 .1z"/>
<path d="M169.9 190.3l.9 .2-.1-.2zM169.9 190.3l.9 .2h-.9z"/>
<path d="M170 190h.7zM169.9 190h.8z"/>
<path d="M169.9 190l.8 .2v-.2zM169.9 190l.8 .2h-.8z"/>
<path d="M169.9 190.5h1zM169.9 190.5h1z"/>
<path d="M169.9 192.5l.9 .1zM169.9 192.5l.9 .1z"/>
<path d="M169.9 192.6l1 .1-.1-.1zM169.9 192.6l1 .1h-.9z"/>
<path d="M169.9 190.5h1zM169.9 190.5h1z"/>
<path d="M170 190.5l1.1 .1zM170 190.5l1.1 .1z"/>
<path d="M170 192.7l1.1 .1zM170 192.7l1.1 .1z"/>
<path d="M170 189.8l.7 .2 .3-.2zM170 189.8l.7 .2h-.7z"/>
<path d="M170.1 189.7h1zM170.1 189.7h1z"/>
<path d="M170.1 189.7h1zM170.1 189.7l.9 .1z"/>
<path d="M170 192.8l1.2 .1zM170 192.8l1.2 .1z"/>
<path d="M170 190.6l1.5 .1zM170 190.6l1.5 .1h-1.5z"/>
<path d="M170.1 192.9h1.4zM170.1 192.9h1.4z"/>
<path d="M170.1 189.7h1.3zM170.1 189.7h1z"/>
<path d="M170 190.7l1.7 .1zM170 190.7l1.7 .1z"/>
<path d="M170.1 192.9l1.7 .1zM170.1 192.9l1.7 .1z"/>
<path d="M171.6 189h.4zM171.4 189h.6z"/>
<path d="M170.1 189.6h1.6zM170.1 189.6h1.6z"/>
<path d="M170.1 189.6h1.6zM170.1 189.6l1.3 .1z"/>
<path d="M170 190.8h1.8zM170 190.8h1.8z"/>
<path d="M171.7 193.6h.2zM171.8 193.6h.1z"/>
<path d="M170.1 190.8l2.1 .1zM170.1 190.8l2.1 .1h-2.1z"/>
<path d="M171.8 193h1.6zM172.1 193h1.3z"/>
<path d="M170.1 193h3.3zM170.1 193h3.3z"/>
<path d="M171.4 189h.7zM171.2 189h.9z"/>
<path d="M171.2 189l1.2 .1zM171.1 189.1h1.3z"/>
<path d="M171.5 193.6h.6zM171.5 193.6h.5z"/>
<path d="M170.1 190.9l2.4 .1zM170.1 190.9l2.4 .1z"/>
<path d="M171.1 189.1h1.4zM170.9 189.1h1.6z"/>
<path d="M171.2 193.5h1.2zM171.2 193.5l.9 .1z"/>
<path d="M171.1 193.5h1.4zM171.1 193.5h1.3z"/>
<path d="M170.9 189.1l1.8 .1zM170.8 189.2h1.9z"/>
<path d="M170.2 189.6h2.3zM170.2 189.6h1.5z"/>
<path d="M170.2 191h2.4zM170.2 191h2.4z"/>
<path d="M170.2 191l2.6 .1zM170.2 191l2.6 .1z"/>
<path d="M170.8 189.2h2zM170.6 189.2h2.2z"/>
<path d="M170.9 193.4h1.8zM170.9 193.4l1.6 .1z"/>
<path d="M172.7 190.2l.2 .1zM172.8 190.3h.1z"/>
<path d="M170.8 193.4h1.9zM170.8 193.4h1.9z"/>
<path d="M170.6 189.2l2.3 .1zM170.5 189.3h2.4z"/>
<path d="M170.3 191.1h2.6zM170.3 191.1h2.6z"/>
<path d="M170.3 191.1h2.6zM170.3 191.1h2.6z"/>
<path d="M170.5 189.3h2.5zM170.5 189.3h2.5z"/>
<path d="M170.4 191.1l2.8 .1zM170.4 191.1l2.8 .1z"/>
<path d="M170.6 193.3l2.1 .1 .3-.1zM170.6 193.3l2.1 .1z"/>
<path d="M170.5 189.3l2.5 .1zM170.4 189.4h2.6z"/>
<path d="M170.5 193.3h2.5zM170.5 193.3h2.5z"/>
<path d="M170.4 189.4l2.8 .1-.2-.1zM170.3 189.5l.1-.1 2.8 .1z"/>
<path d="M170.5 191.2l2.8 .1zM170.5 191.2l2.8 .1z"/>
<path d="M170.4 193.2h2.8zM170.4 193.2l2.6 .1z"/>
<path d="M170.3 189.5h2.9zM170.3 189.5h2.9z"/>
<path d="M170.2 189.5h3zM170.2 189.5l2.3 .1z"/>
<path d="M170.4 193.2h2.8zM170.4 193.2h2.8z"/>
<path d="M172.5 189.6h.8zM171.7 189.6h1.6z"/>
<path d="M170.7 191.3l2.6 .1zM170.7 191.3l2.6 .1z"/>
<path d="M171.7 189.6h1.6zM171.7 189.6h1.6z"/>
<path d="M171.9 189.6l1.4 .1zM171.9 189.6l1.4 .1z"/>
<path d="M172.2 189.7h1.2zM172.2 189.7h1.2z"/>
<path d="M170.8 191.4l2.7 .1-.2-.1zM170.8 191.4l2.7 .1zM171.2 191.5h2.3z"/>
<path d="M170.2 193l3 .2 .2-.2zM170.2 193l3 .2h-2.8z"/>
<path d="M172.3 189.7l1.1 .1zM172.3 189.7l1.1 .1z"/>
<path d="M172.5 189.8h.9zM172.5 189.8h.9z"/>
<path d="M172.5 189.8l1 .2-.1-.2zM172.5 189.8l1 .2h-.8z"/>
<path d="M170.1 193h3.3zM170.1 193h3.3z"/>
<path d="M172.2 192.9h1.3zM171.8 193h1.6z"/>
<path d="M171.2 191.5h2.3zM171.2 191.5h2.3z"/>
<path d="M172.7 190h.8zM172.7 190h.8z"/>
<path d="M172.7 190l.9 .2-.1-.2zM172.7 190l.9 .2h-.9z"/>
<path d="M171.4 191.5l2.2 .1zM171.4 191.5l2.2 .1z"/>
<path d="M172.5 192.9h1zM172.2 192.9h1.3z"/>
<path d="M171.6 191.6l2 .1zM171.6 191.6l2 .1z"/>
<path d="M171.9 191.7h1.8zM171.9 191.7h1.8z"/>
<path d="M172.6 192.8h1zM172.6 192.8h1z"/>
<path d="M172.6 192.8l.9 .1 .1-.1zM172.5 192.9l.1-.1 .9 .1z"/>
<path d="M172.2 191.7l1.5 .1zM172.2 191.7l1.5 .1z"/>
<path d="M172.4 191.8h1.3zM172.4 191.8h1.3z"/>
<path d="M172.5 191.8h1.2zM172.5 191.8h1.2z"/>
<path d="M172.5 191.8l1.2 .1v-.1zM172.5 191.8l1.2 .1h-.9z"/>
<path d="M172.8 192.5l.8 .3 .1-.3zM172.8 192.5l.8 .3h-1z"/>
<path d="M172.9 192.5h.8zM172.9 192.5h.8z"/>
<path d="M172.8 191.9l.9 .1zM172.8 191.9l.9 .1z"/>
<path d="M172.8 192l.9 .1zM172.8 192l.9 .1z"/>
<path d="M172.8 192.1l.9 .1v-.1zM172.8 192.1l.9 .1h-.8z"/>
<path d="M172.9 192.3l.8 .2v-.2zM172.9 192.3l.8 .2h-.8z"/>
<path d="M172.9 192.2h.8zM172.9 192.2l.8 .1z"/>
<path d="M174.7 187.5l.8 3.4v-3.4zM174.7 187.5l.8 3.4h-.8z"/>
<path d="M174.7 190.9h.8zM174.7 190.9h.8z"/>
<path d="M174.7 190.9l1.4 .3-.6-.3zM174.7 190.9l1.4 .3h-1.4z"/>
<path d="M174.7 191.7l.8 1.8v-1.8zM174.7 191.7l.8 1.8h-.8z"/>
<path d="M174.7 191.3l.8 .4 .6-.4zM174.7 191.3l.8 .4h-.8z"/>
<path d="M174.7 191.2h1.4zM174.7 191.2l1.4 .1z"/>
<path d="M175.7 190.7l1.1 .2-.1-.2zM175.5 190.9l.2-.2 1.1 .2z"/>
<path d="M175.5 190.9h1.3zM175.5 190.9h1.3z"/>
<path d="M175.5 190.9l1.5 .3-.2-.3zM175.5 190.9l1.5 .3h-.9z"/>
<path d="M176.1 191.2l.9 .1zM176.1 191.2l.9 .1z"/>
<path d="M176.1 191.3l2.6 2.2-1.7-2.2zM176.1 191.3l2.6 2.2h-1z"/>
<path d="M177.4 189.1l-.7 1.6 1.8-1.6zM175.7 190.7l1.7-1.6-.7 1.6z"/>
<path d="M179.7 191.9l.2 .4v-.4zM179.7 191.9l.2 .4h-.2z"/>
<path d="M179.7 192.3h1zM179.7 192.3h1z"/>
<path d="M179.7 192.5l.2 .6v-.6zM179.7 192.5l.2 .6h-.2z"/>
<path d="M180.3 192.5h.2zM180.3 192.5h.2z"/>
<path d="M179.7 191.8h.7zM179.7 191.8h.7z"/>
<path d="M179.7 191.9h.6zM179.7 191.9h.6z"/>
<path d="M179.7 192.5h.7zM179.7 192.5h.4z"/>
<path d="M179.7 191.8h.8zM179.7 191.8h.8z"/>
<path d="M180.1 192.5h.3zM180.1 192.5h.3z"/>
<path d="M180.2 192.5h.3zM180.2 192.5h.3z"/>
<path d="M179.7 192.5h.8zM179.7 192.5h.7z"/>
<path d="M180.3 192.5h.2zM180.3 192.5h.2zM180.3 192.5h.2zM180.3 192.5h.2z"/>
<path d="M180.3 192.5l.3 .1zM180.3 192.5l.3 .1z"/>
<path d="M179.7 191.8h.8zM179.7 191.8h.8z"/>
<path d="M179.7 191.8l.9 .1zM179.7 191.8l.9 .1z"/>
<path d="M180.3 192.6l.3 .1zM180.3 192.6l.3 .1z"/>
<path d="M179.7 192.4h.9zM179.7 192.4l.8 .1z"/>
<path d="M180.4 192.7h.2zM180.4 192.7h.2zM180.4 192.7h.2zM180.4 192.7h.2z"/>
<path d="M180.4 192.7l.3 .1zM180.4 192.7l.3 .1z"/>
<path d="M179.7 191.9h.9zM179.7 191.9h.6z"/>
<path d="M179.7 192.3h1zM179.7 192.3l.9 .1z"/>
<path d="M180.3 191.9h.4zM180.3 191.9h.4z"/>
<path d="M180.3 191.9h.4zM180.3 191.9h.4z"/>
<path d="M180.4 191.9l.3 .1zM180.4 191.9l.3 .1z"/>
<path d="M180.4 192.3h.3zM180.4 192.3h.3zM180.4 192.3h.3z"/>
<path d="M180.4 192.3h.3zM180.2 192.3h.5z"/>
<path d="M180.5 192.8l.4 .3-.2-.3zM180.5 192.8l.4 .3h-.3z"/>
<path d="M180.5 192h.2zM180.5 192h.2z"/>
<path d="M180.5 192h.2zM180.5 192h.2z"/>
<path d="M180.5 192l.2 .1zM180.5 192l.2 .1z"/>
<path d="M180.5 192.2h.2zM180.5 192.2h.2z"/>
<path d="M180.5 192.2h.2zM180.5 192.2h.2z"/>
<path d="M180.5 192.2h.2zM180.4 192.3h.3z"/>
<path d="M180.6 192.1h.1zM180.6 192.1h.1z"/>
<path d="M180.6 192.1h.1zM180.6 192.1l.1 .1z"/>
</g>
<g fill="none" stroke="#000" stroke-width=".25">
<path d="M5.8 11.3h267.6v193.6h-267.6zM7.4 12.9h264.4v190.4h-264.4zM86.8 39.3l-1.8 2.5M34.5 53.9l2.5 1.8M37.4 59.6h13.5M38.1 59.6v30M49.1 40.1l-1.8 2.5M54 43.7h47.8M54 42.9v13.5M63.4 42.9v19.1M72 40.1l-1.8 2.5M78.4 42.9v19.1"/>
<path d="M92.5 42.9v19.1M101.8 42.9v13.5M108.6 40.1l-1.8 2.5M34.5 73.2l2.5 1.8M37.4 65.2h22.8M65.1 67.9l3.2 6.5h15.8M79 70.7l-1.8 2.6M34.5 94.5l2.5 1.8M37.4 89.6h13.5M37.4 84h22.8M39.5 107.3l1-1h14.6l1 1v4.7l-1 1h-14.6l-1-1zM152.2 138v21.1"/>
<path d="M182.9 138v21.1M199.4 138v21.1M271.8 138h-133.8v21.1h133.8h-133.8v44.2M138 145h133.8M138 152.1h133.8M271.8 159.6h-133.3v43.7M138.5 170.9h133.3M138.5 171.4h133.3M138.5 176.6h132.8M182.9 171.4v31.9M227.4 171.4v5.2M7.4 191.5h130.6v11.8h-130.6z"/>
<path d="M19.1 191.5h-11.7v3.5h11.7h-11.7v3h11.7M19.1 198h-11.7v5.3h11.7M30.8 191.5h-11.7v3.5h11.7h-11.7v3h11.7h-11.7M63 191.5h-32.2v3.5h32.2h-32.2v3h32.2M63 198h-32.2v5.3h32.2M63 198h57.4M79.4 191.5h-16.4v3.5h16.4h-16.4v3h16.4M102.9 191.5h-23.5v3.5h23.5h-23.5v3h23.5M120.4 191.5h17.6v3.5h-17.6zM120.4 191.5h-17.5v3.5h17.5M120.4 195h17.6v3h-17.6zM120.4 195h-17.5v3h17.5"/>
<path d="M120.4 198h17.6v5.3h-17.6zM138.5 181.8h132.8M142.8 187.5h.9l-.4 .6 1.1 2.9h-2.2l2.5 .7 .8 1.8h.9l-2.7-6a2.08 2.08 0 0 0-.7 1.5l-.8 2 2.5 .7h-2.8l-.7 1.8h-.9zM147 189.1h.9v3.1a.84 .84 0 0 0 .9 .7l-1.5 .1-.3-1.1zM147.3 193l2.9-.2a1.94 1.94 0 0 1-2.9 .2zM150.1 189.1h.8v4.4h-.7v-.7h-.8a1.27 1.27 0 0 0 .7-1.4zM152.3 188.1l.8-.5v1.5h.8v.6h-.8v2.9l.5 .2-1.2 .1-.1-3.2h-.6v-.6h.6zM152.4 192.9l1.5-.1 .1 .7-1.2-.1zM155 189.7a2.51 2.51 0 0 1 3.3-.1h-1.6a1.7 1.7 0 0 0-1.1 2.8l.3 .4 .8 .2h-1.6a2.6 2.6 0 0 1-.1-3.3zM156.7 189.6h1.6a2.34 2.34 0 0 1 .1 3.3 2.34 2.34 0 0 1-3.3 .1h1.6a1.74 1.74 0 0 0 1.2-2.6l-.5-.5zM160.1 189.6a1.89 1.89 0 0 1 2.8 0 2.17 2.17 0 0 0-2.1 .4 1.98 1.98 0 0 0 .6 2.9l.3 .1h-1.5a2.64 2.64 0 0 1-.1-3.4zM160.2 193l2.1-.2 .7 .1a1.85 1.85 0 0 1-2.8 .1z"/>
<path d="M162.9 187.5h.8v6h-.7v-.6l-.7-.1a2.02 2.02 0 0 0-.1-3.1l-.5-.1h1.2zM165.3 189.7a2.41 2.41 0 0 1 3.2-.1 3.2 3.2 0 0 0-2.4 .3l-.3 .3-.2 .7 3.5 .1v.5h-3.5a1.45 1.45 0 0 0 1.4 1.5h-1.7a2.57 2.57 0 0 1 0-3.3zM165.3 193l2.1-.1 .6-.4 .3-.4 .8 .1a2.34 2.34 0 0 1-3.8 .8zM165.6 190.9h2.7l-.2-.6-.2-.4-.9-.3h1.5l.4 .5 .2 .9zM169.8 192.2l.8-.1 .2 .5 .4 .3 2.2 .1a2.38 2.38 0 0 1-3.5-.5zM170.3 189.5a2.54 2.54 0 0 1 2.9 0l-1.8 .2a.58 .58 0 0 0-.6 .8l.7 .2a3.1 3.1 0 0 1 2.2 1.1v.7l-.3 .5h-1.6a.79 .79 0 0 0 .8-.2 .79 .79 0 0 0 .2-.9l-.6-.2a3.2 3.2 0 0 1-2.2-.9l-.1-.3a.99 .99 0 0 1 .4-1zM171.7 189.6l1.5-.1 .4 .7-.8 .1-.3-.5zM174.7 187.5h.8v3.4l.6 .3-.6 .5v1.8h-.8zM175.5 190.9l1.9-1.8h1.1l-1.8 1.6 2 2.8h-1l-1.6-2.3zM179.7 191.8l.9 .1h-.7v.4h.8l-.8 .2v.6h-.2zM180.1 192.5h.3l.5 .6h-.3l-.3-.6zM180.3 191.9h.3l.1 .4h-.8h.5a.22 .22 0 0 0 .2-.2 .22 .22 0 0 0-.3-.2z"/>
<path d="M182.9 198h44.5M182.9 187.2h44.5M182.9 192.6h44.5M227.4 181.8v21.5M227.8 181.8v21.5M227.8 192.5h44M249.8 192.5v10.8M260.9 193.1l4.3 8.6h-8.6z"/>
<circle cx="180.3" cy="192.4" r=".92"/>
</g>
<g fill="#fff" stroke="#fff" stroke-width=".2">
<path d="M29.8 107.7l3.1 3.8h-3.1zM29.8 107.7l3.1 3.8v-3.8z"/>
<path d="M32.3 106.9l6.5 5.4h-6.5zM32.3 106.9l6.5 5.4v-5.4z"/>
<path d="M40.2 107l15.2 5.3h-15.2zM40.2 107l15.2 5.3v-5.3z"/>
<path d="M56.6 107.6l2 4.1h-2zM56.6 107.6l2 4.1v-4.1z"/>
<path d="M58 107.7l50.4 3.8h-50.4zM58 107.7l50.4 3.8v-3.8z"/>
<path d="M42.8 39.4l10.7 3.8h-10.7zM42.8 39.4l10.7 3.8v-3.8z"/>
<path d="M66.4 39.4l9 3.8h-9zM66.4 39.4l9 3.8v-3.8z"/>
<path d="M79.6 38.6l11.7 3.8h-11.7zM79.6 38.6l11.7 3.8v-3.8z"/>
<path d="M102.3 39.4l10.7 3.8h-10.7zM102.3 39.4l10.7 3.8v-3.8z"/>
<path d="M37.7 90.1v9.6h-3.8zM33.9 90.1v9.6l3.8-9.6z"/>
<path d="M37.7 68.8v11.6h-3.8zM33.9 68.8v11.6l3.8-11.6z"/>
<path d="M37.7 49.5v9.6h-3.8zM33.9 49.5v9.6l3.8-9.6z"/>
<path d="M69 70.1l14.4 3.8h-14.4zM69 70.1l14.4 3.8v-3.8z"/>
</g>
<g font-size="6.7">
<text x="34.4" y="112">-</text>
<text x="242.4" y="191">1058</text>
<text x="259.1" y="200.8">0</text>
</g>
<text font-size="6.6" x="39.8" y="112">1058</text>
<g font-size="4.5">
<text x="30" y="111.2">2</text>
<text x="58" y="111.2">PL 15x6-5/16&quot;x255 - A36</text>
</g>
<g font-size="4.4">
<text x="42.7" y="42.9">1</text>
<text x="51.9" y="42.9">&quot;</text>
<text x="66.5" y="42.9">3</text>
<text x="73.7" y="42.9">&quot;</text>
<text x="79.8" y="42.1">2</text>
<text x="89.6" y="42.1">&quot;</text>
<text x="102.2" y="42.9">1</text>
<text x="111.4" y="42.9">&quot;</text>
<text x="37.4" y="51.1" transform="rotate(-90 37.4 51.1)">&quot;</text>
<text x="37.4" y="59.3" transform="rotate(-90 37.4 59.3)">1</text>
<text x="37.4" y="70.4" transform="rotate(-90 37.4 70.4)">&quot;</text>
<text x="69" y="73.6">R=</text>
<text x="81.8" y="73.6">&quot;</text>
<text x="37.4" y="80.3" transform="rotate(-90 37.4 80.3)">3</text>
<text x="37.4" y="91.7" transform="rotate(-90 37.4 91.7)">&quot;</text>
<text x="37.4" y="99.9" transform="rotate(-90 37.4 99.9)">1</text>
<text x="139.9" y="142.7">REV.</text>
<text x="162.8" y="142.7">Date</text>
<text x="188.1" y="142.7">BY</text>
<text x="223.4" y="142.7">Description</text>
</g>
<g font-size="3.9">
<text x="228.8" y="175.1">Client :</text>
<text x="228.6" y="185.2">Drawing No. :</text>
</g>
<g font-size="3.3">
<text x="139.8" y="163.8">Project :</text>
<text x="139.8" y="168.6">Project No. :</text>
<text x="139.8" y="175.2">Detailer :</text>
<text x="183.8" y="175">Checker:</text>
<text x="139.9" y="180.4">Status :</text>
<text x="183.6" y="185.4">Holes :</text>
<text x="183.8" y="180.2">Comment:</text>
<text x="199.9" y="185.4">13/16&quot;Ø u/n</text>
<text x="183.9" y="190.9">Weld :</text>
<text x="199.9" y="190.9">E70XXELECT</text>
<text x="183.8" y="196.6">Coating :</text>
<text x="199.9" y="196.8">None</text>
<text x="233.3" y="197.8">Phase :</text>
<text x="183.6" y="201.6">Date :</text>
<text x="199.9" y="201.6">2025-03-01</text>
</g>
<g font-size="2.6">
<text x="10.1" y="197.4">1058</text>
<text x="10.2" y="194.2">Mark</text>
<text x="20" y="194.2">Quantity</text>
<text x="24.2" y="197.4">2</text>
<text x="31.6" y="197.4">PL 15x6-5/16&quot;x255</text>
<text x="32.5" y="194.2">Description</text>
<text x="65.9" y="197.4">0'-10 1/16&quot;</text>
<text x="67" y="194.2">Length</text>
<text x="87.4" y="194.2">Grade</text>
<text x="88.8" y="197.4">A36</text>
<text x="104.9" y="194.2">Part weight</text>
<text x="108.1" y="197.4">10.59</text>
<text x="122.1" y="194.2">Total weight</text>
<text x="125.9" y="197.4">21.18</text>
<text x="24.2" y="201.6">2</text>
<text x="125.9" y="201.6">21.18</text>
</g>
<g font-size="2.2">
<text x="45.2" y="41.3">15</text>
<text x="69.7" y="41.3">1</text>
<text x="83" y="40.5">15</text>
<text x="104.7" y="41.3">15</text>
<text x="48.5" y="42.9">16</text>
<text x="71.6" y="42.9">8</text>
<text x="86.3" y="42.1">16</text>
<text x="108" y="42.9">16</text>
<text x="35.8" y="56.5" transform="rotate(-90 35.8 56.5)">3</text>
<text x="37.4" y="54.5" transform="rotate(-90 37.4 54.5)">16</text>
<text x="75.5" y="72">11</text>
<text x="35.8" y="77.1" transform="rotate(-90 35.8 77.1)">15</text>
<text x="37.4" y="73.8" transform="rotate(-90 37.4 73.8)">16</text>
<text x="78.5" y="73.6">16</text>
<text x="37.4" y="95.1" transform="rotate(-90 37.4 95.1)">16</text>
<text x="35.8" y="97.1" transform="rotate(-90 35.8 97.1)">3</text>
</g>
</svg>
